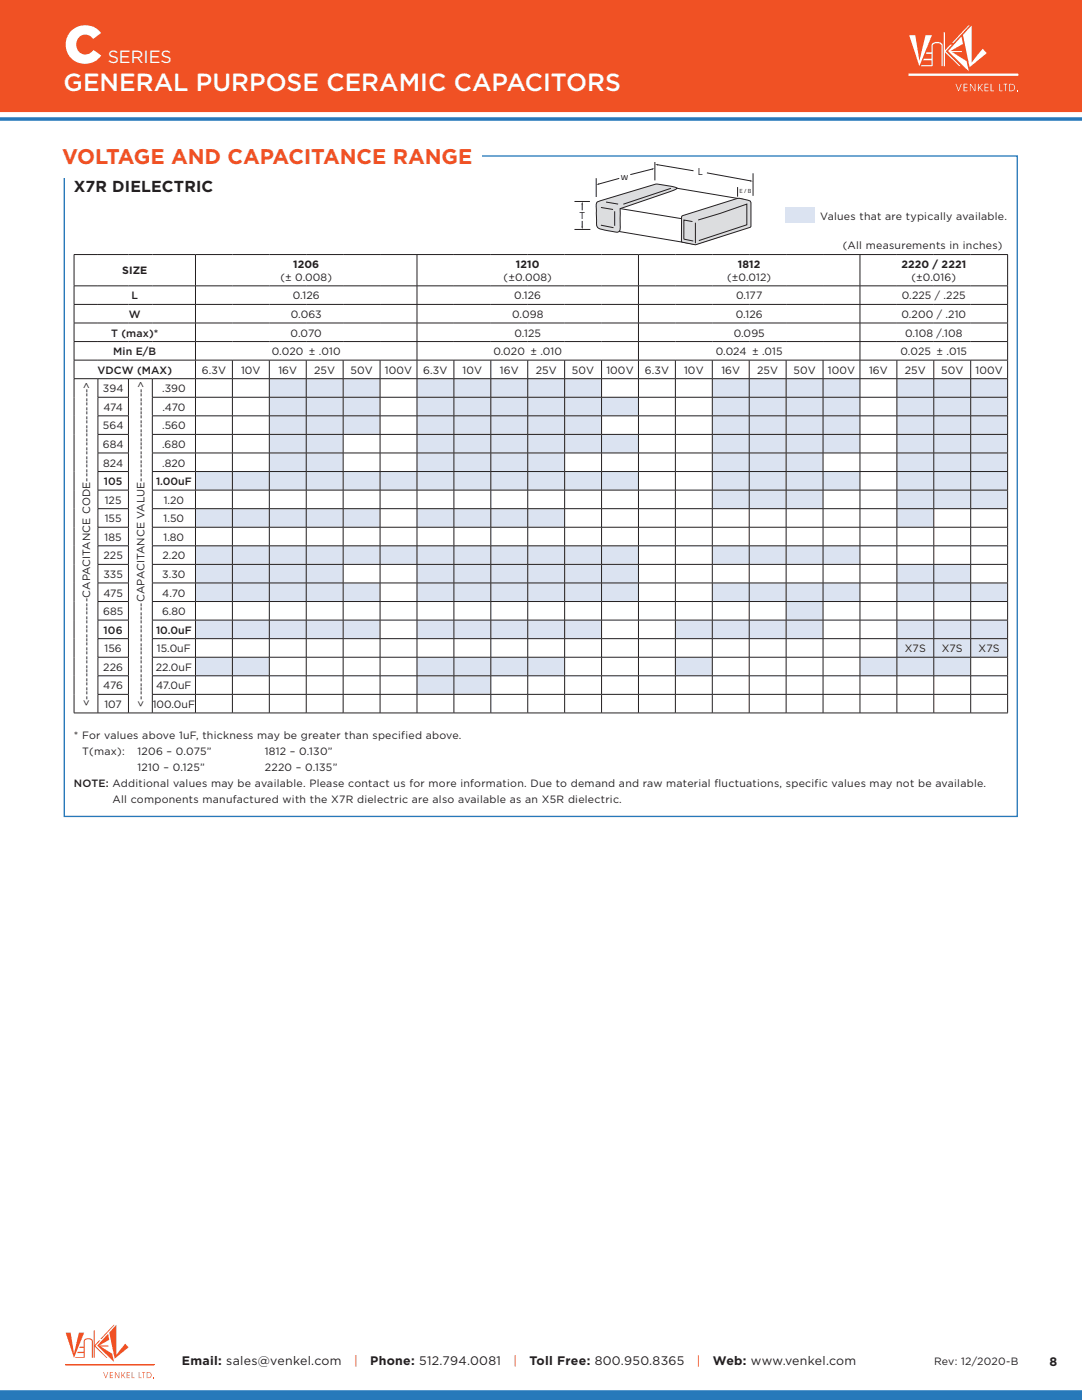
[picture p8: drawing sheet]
<svg xmlns="http://www.w3.org/2000/svg" width="216mm" height="279mm" viewBox="0 0 216 279" stroke-linecap="round" stroke-linejoin="round" font-family="sans-serif">
<path d="M-.1 -.1h216v22.3h-216z" fill="#f05124" stroke="#f05124" stroke-width=".35"/>
<g fill="#f05124">
<path d="M23.2 264.4v6l1.8-2.2 .7 .7-2.8 2.3-1.1-5.3z"/>
<path d="M13.1 266h1l.7 4.1 1-4.1h1l-2 5z"/>
<path d="M21.6 266.2l.2 1.2-2 1.1h1.8v.2h-1.6l2.4 1.5 .4 1.6-3.4-3.3z"/>
<path d="M16.9 267.3a1.04 1.04 0 0 1 1.6 .4v3.3h-.2v-3.3a.83 .83 0 0 0-1.4 0v3.3h-1.9l.1-.2h1.6v-.8h-1.3l.1-.2h1.2v-.8h-.9l.1-.3h.8v-1z"/>
<path d="M18.7 265.5h.2v2.9l.9-.9h.2l-1 1.1 2.4 2.4h-.2l-2.3-2.3v2.3h-.2z"/>
<path d="M22.7 264.4h.2l-2.6 2.8h-.3z"/>
<path d="M20.6 273.8h.1l.4 1.1 .4-1.1h.1l-.5 1.2z"/>
<path d="M21.9 273.8h.6v.2h-.5v.4h.5v.1h-.5v.4h.5v.1h-.6z"/>
<path d="M22.9 273.8h.2l.6 1.1v-1.1h.1v1.2h-.1l-.7-1v1h-.1z"/>
<path d="M24.2 273.8h.1v.7l.7-.7-.4 .6 .4 .6h-.1l-.4-.5-.2 .5h-.1z"/>
<path d="M25.3 273.8h.6v.2h-.5v.4h.5v.1h-.5v.4h.5v.1h-.6z"/>
<path d="M26.3 273.8h.1v1.1h.4v.1h-.5z"/>
<path d="M27.7 273.8h.1v1.1h.4v.1h-.5z"/>
<path d="M28.4 273.8h.6v.2h-.3v1h-.1v-1h-.2z"/>
<path d="M30.6 274.8h.1v.2h-.1z"/>
<path d="M29.3 273.8v1.2a.66 .66 0 0 0 .9-.6 .66 .66 0 0 0-.9-.6zM29.4 274a.52 .52 0 0 1 .7 .4 .52 .52 0 0 1-.7 .5z"/>
</g>
<path d="M13 272.4h17.8" fill="none" stroke="#f05124" stroke-width=".2"/>
<path d="M-.1 277.6h216v1.8h-216z" fill="#2779ba" stroke="#2779ba" stroke-width=".35"/>
<path d="M0 23.8h215.9" fill="none" stroke="#2779ba" stroke-width=".71" stroke-linecap="butt"/>
<g fill="#fff">
<path d="M193.9 5.1v7.4l2.2-2.8 .8 .9-3.4 2.8-1.4-6.4z"/>
<path d="M181.4 7h1.2l.9 5.1 1.2-5.1h1.3l-2.5 6.2z"/>
<path d="M191.8 7.3l.3 1.5-2.5 1.4h2.3v.2h-1.9l2.9 1.8 .4 2-4.1-4z"/>
<path d="M186 8.7a1.3 1.3 0 0 1 2.1 .4v4.1h-.3v-4.1a1.03 1.03 0 0 0-1.7 0v4.1h-2.3v-.2h2.1v-1h-1.7l.2-.3h1.5v-.9h-1.1l.1-.4h1v-1.3z"/>
<path d="M188.3 6.5h.3v3.5l1-1.1h.3l-1.2 1.3 3 3h-.3l-2.8-2.8v2.8h-.3z"/>
<path d="M193.2 5.1h.3l-3.2 3.5h-.3z"/>
<path d="M190.7 16.7h.1l.5 1.3 .4-1.3h.2l-.6 1.5h-.1z"/>
<path d="M192.3 16.7h.7v.2h-.6v.5h.6v.1h-.6v.6h.6v.1h-.7z"/>
<path d="M193.5 16.7h.2l.8 1.3v-1.3h.1v1.5h-.1l-.8-1.3v1.3h-.2z"/>
<path d="M195.1 16.7h.2v.8l.7-.8h.1l-.6 .7 .6 .8h-.2l-.5-.7-.1 .2v.5h-.2z"/>
<path d="M196.4 16.7h.8v.2h-.6v.5h.6v.1h-.6v.6h.6v.1h-.8z"/>
<path d="M197.7 16.7h.1v1.4h.5v.1h-.6z"/>
<path d="M199.4 16.7h.1v1.4h.6v.1h-.7z"/>
<path d="M200.2 16.7h.8v.2h-.3v1.3h-.2v-1.3h-.3z"/>
<path d="M203 17.9h.2v.3h-.2z"/>
<path d="M201.5 16.9a.64 .64 0 0 1 .9 .6 .64 .64 0 0 1-.9 .6zM201.4 16.7v1.5a.82 .82 0 0 0 1.2-.7 .82 .82 0 0 0-1.2-.8z"/>
</g>
<path d="M181.3 14.9h21.9" fill="none" stroke="#fff" stroke-width=".45"/>
<path d="M12.8 31.1h190.2v131.8h-190.2z" fill="none" stroke="#2779ba" stroke-width=".26"/>
<path d="M12.4 26.7h83.6v8.9h-83.6z" fill="#fff"/>
<g fill="#dbe3f1">
<path d="M53.7 75.6h7.4v3.7h-7.4zM61.1 75.6h7.4v3.7h-7.4zM68.5 75.6h7.3v3.7h-7.3zM142.1 75.6h7.4v3.7h-7.4zM149.5 75.6h7.4v3.7h-7.4zM156.9 75.6h7.3v3.7h-7.3zM164.2 75.6h7.4v3.7h-7.4zM53.7 79.3h7.4v3.7h-7.4zM61.1 79.3h7.4v3.7h-7.4zM68.5 79.3h7.3v3.7h-7.3zM120 79.3h7.4v3.7h-7.4zM142.1 79.3h7.4v3.7h-7.4zM149.5 79.3h7.4v3.7h-7.4zM156.9 79.3h7.3v3.7h-7.3zM164.2 79.3h7.4v3.7h-7.4zM53.7 83h7.4v3.7h-7.4zM61.1 83h7.4v3.7h-7.4zM68.5 83h7.3v3.7h-7.3zM142.1 83h7.4v3.7h-7.4zM149.5 83h7.4v3.7h-7.4zM156.9 83h7.3v3.7h-7.3zM164.2 83h7.4v3.7h-7.4zM120 86.7h7.4v3.7h-7.4zM142.1 86.7h7.4v3.7h-7.4zM149.5 86.7h7.4v3.7h-7.4zM156.9 86.7h7.3v3.7h-7.3zM164.2 86.7h7.4v3.7h-7.4zM142.1 90.4h7.4v3.7h-7.4zM149.5 90.4h7.4v3.7h-7.4zM156.9 90.4h7.3v3.7h-7.3zM142.1 94.1h7.4v3.7h-7.4zM149.5 94.1h7.4v3.7h-7.4zM156.9 94.1h7.3v3.7h-7.3zM164.2 94.1h7.4v3.7h-7.4zM142.1 97.8h7.4v3.7h-7.4zM149.5 97.8h7.4v3.7h-7.4zM156.9 97.8h7.3v3.7h-7.3zM179 101.5h7.3v3.7h-7.3zM112.7 112.6h7.3v3.7h-7.3zM120 112.6h7.4v3.7h-7.4zM179 112.6h7.3v3.7h-7.3zM186.3 112.6h7.4v3.7h-7.4zM39 116.3h7.4v3.7h-7.4zM46.4 116.3h7.3v3.7h-7.3zM53.7 116.3h7.4v3.7h-7.4zM61.1 116.3h7.4v3.7h-7.4zM68.5 116.3h7.3v3.7h-7.3zM83.2 116.3h7.4v3.7h-7.4zM90.6 116.3h7.3v3.7h-7.3zM97.9 116.3h7.4v3.7h-7.4zM105.3 116.3h7.4v3.7h-7.4zM112.7 116.3h7.3v3.7h-7.3zM156.9 116.3h7.3v3.7h-7.3zM164.2 116.3h7.4v3.7h-7.4zM179 116.3h7.3v3.7h-7.3zM186.3 116.3h7.4v3.7h-7.4zM193.7 116.3h7.4v3.7h-7.4zM39 123.8h7.4v3.7h-7.4zM46.4 123.8h7.3v3.7h-7.3zM53.7 123.8h7.4v3.7h-7.4zM61.1 123.8h7.4v3.7h-7.4zM142.1 123.8h7.4v3.7h-7.4zM149.5 123.8h7.4v3.7h-7.4zM134.8 131.2h7.3v3.7h-7.3zM171.6 131.2h7.4v3.7h-7.4zM179 131.2h7.3v3.7h-7.3zM186.3 131.2h7.4v3.7h-7.4z"/>
<path d="M83.2 75.6h7.4v3.7h-7.4zM90.6 75.6h7.3v3.7h-7.3zM97.9 75.6h7.4v3.7h-7.4zM105.3 75.6h7.4v3.7h-7.4zM112.7 75.6h7.3v3.7h-7.3zM179 75.6h7.3v3.7h-7.3zM186.3 75.6h7.4v3.7h-7.4zM193.7 75.6h7.4v3.7h-7.4zM83.2 79.3h7.4v3.7h-7.4zM90.6 79.3h7.3v3.7h-7.3zM97.9 79.3h7.4v3.7h-7.4zM105.3 79.3h7.4v3.7h-7.4zM112.7 79.3h7.3v3.7h-7.3zM179 79.3h7.3v3.7h-7.3zM186.3 79.3h7.4v3.7h-7.4zM193.7 79.3h7.4v3.7h-7.4zM83.2 83h7.4v3.7h-7.4zM90.6 83h7.3v3.7h-7.3zM97.9 83h7.4v3.7h-7.4zM105.3 83h7.4v3.7h-7.4zM112.7 83h7.3v3.7h-7.3zM179 83h7.3v3.7h-7.3zM186.3 83h7.4v3.7h-7.4zM193.7 83h7.4v3.7h-7.4zM53.7 86.7h7.4v3.7h-7.4zM61.1 86.7h7.4v3.7h-7.4zM83.2 86.7h7.4v3.7h-7.4zM90.6 86.7h7.3v3.7h-7.3zM97.9 86.7h7.4v3.7h-7.4zM105.3 86.7h7.4v3.7h-7.4zM112.7 86.7h7.3v3.7h-7.3zM179 86.7h7.3v3.7h-7.3zM186.3 86.7h7.4v3.7h-7.4zM193.7 86.7h7.4v3.7h-7.4zM53.7 90.4h7.4v3.7h-7.4zM61.1 90.4h7.4v3.7h-7.4zM83.2 90.4h7.4v3.7h-7.4zM90.6 90.4h7.3v3.7h-7.3zM97.9 90.4h7.4v3.7h-7.4zM105.3 90.4h7.4v3.7h-7.4zM179 90.4h7.3v3.7h-7.3zM186.3 90.4h7.4v3.7h-7.4zM193.7 90.4h7.4v3.7h-7.4zM39 94.1h7.4v3.7h-7.4zM46.4 94.1h7.3v3.7h-7.3zM53.7 94.1h7.4v3.7h-7.4zM61.1 94.1h7.4v3.7h-7.4zM68.5 94.1h7.3v3.7h-7.3zM75.8 94.1h7.4v3.7h-7.4zM83.2 94.1h7.4v3.7h-7.4zM90.6 94.1h7.3v3.7h-7.3zM97.9 94.1h7.4v3.7h-7.4zM105.3 94.1h7.4v3.7h-7.4zM112.7 94.1h7.3v3.7h-7.3zM120 94.1h7.4v3.7h-7.4zM179 94.1h7.3v3.7h-7.3zM186.3 94.1h7.4v3.7h-7.4zM193.7 94.1h7.4v3.7h-7.4zM179 97.8h7.3v3.7h-7.3zM186.3 97.8h7.4v3.7h-7.4zM193.7 97.8h7.4v3.7h-7.4zM39 101.5h7.4v3.7h-7.4zM46.4 101.5h7.3v3.7h-7.3zM53.7 101.5h7.4v3.7h-7.4zM61.1 101.5h7.4v3.7h-7.4zM68.5 101.5h7.3v3.7h-7.3zM83.2 101.5h7.4v3.7h-7.4zM90.6 101.5h7.3v3.7h-7.3zM97.9 101.5h7.4v3.7h-7.4zM105.3 101.5h7.4v3.7h-7.4zM39 108.9h7.4v3.7h-7.4zM46.4 108.9h7.3v3.7h-7.3zM53.7 108.9h7.4v3.7h-7.4zM61.1 108.9h7.4v3.7h-7.4zM68.5 108.9h7.3v3.7h-7.3zM75.8 108.9h7.4v3.7h-7.4zM83.2 108.9h7.4v3.7h-7.4zM90.6 108.9h7.3v3.7h-7.3zM97.9 108.9h7.4v3.7h-7.4zM105.3 108.9h7.4v3.7h-7.4zM112.7 108.9h7.3v3.7h-7.3zM120 108.9h7.4v3.7h-7.4zM142.1 108.9h7.4v3.7h-7.4zM149.5 108.9h7.4v3.7h-7.4zM156.9 108.9h7.3v3.7h-7.3zM164.2 108.9h7.4v3.7h-7.4zM39 112.6h7.4v3.7h-7.4zM46.4 112.6h7.3v3.7h-7.3zM53.7 112.6h7.4v3.7h-7.4zM61.1 112.6h7.4v3.7h-7.4zM83.2 112.6h7.4v3.7h-7.4zM90.6 112.6h7.3v3.7h-7.3zM97.9 112.6h7.4v3.7h-7.4zM105.3 112.6h7.4v3.7h-7.4zM120 116.3h7.4v3.7h-7.4zM142.1 116.3h7.4v3.7h-7.4zM149.5 116.3h7.4v3.7h-7.4zM156.9 120h7.3v3.8h-7.3zM68.5 123.8h7.3v3.7h-7.3zM83.2 123.8h7.4v3.7h-7.4zM90.6 123.8h7.3v3.7h-7.3zM97.9 123.8h7.4v3.7h-7.4zM105.3 123.8h7.4v3.7h-7.4zM112.7 123.8h7.3v3.7h-7.3zM134.8 123.8h7.3v3.7h-7.3zM156.9 123.8h7.3v3.7h-7.3zM179 123.8h7.3v3.7h-7.3zM186.3 123.8h7.4v3.7h-7.4zM193.7 123.8h7.4v3.7h-7.4zM179 127.5h7.3v3.7h-7.3zM186.3 127.5h7.4v3.7h-7.4zM193.7 127.5h7.4v3.7h-7.4zM39 131.2h7.4v3.7h-7.4zM46.4 131.2h7.3v3.7h-7.3zM83.2 131.2h7.4v3.7h-7.4zM90.6 131.2h7.3v3.7h-7.3zM97.9 131.2h7.4v3.7h-7.4zM105.3 131.2h7.4v3.7h-7.4zM83.2 134.9h7.4v3.7h-7.4zM90.6 134.9h7.3v3.7h-7.3z"/>
</g>
<g fill="none" stroke="#231f20" stroke-width=".2">
<path d="M14.7 57l186.4 .1v3.6M14.7 50.8h186.4M14.8 50.8v6.2M14.8 57.1v3.6M39 50.8v6.2M39 57.1v3.6M83.2 50.8v6.2M83.2 57.1v3.6M127.4 50.8v6.2M127.4 57.1v3.6M171.6 50.8v6.2M171.6 57.1v3.6"/>
<path d="M201.1 50.8v6.2M14.7 60.8h186.4M14.7 64.5h186.4M14.7 71.9h186.4M14.7 75.6h186.4M14.8 60.8v3.6M14.8 64.5v3.6M14.8 68.2v3.6M14.8 71.9v3.6M14.8 75.6v66.6M19.5 79.3h6.2M19.5 75.6v3.6"/>
<path d="M19.5 79.3v3.6M25.6 75.6v3.6M25.6 79.3v3.6M30.4 79.3h170.7M30.4 75.6v3.6M30.4 79.3v3.6M39 60.8v3.6M39 64.5v3.6M39 68.2v3.6M39 71.9v3.6M39 75.6v3.6M39 79.3v3.6"/>
<path d="M46.4 71.9v3.6M46.4 75.6v3.6M46.4 79.3v3.6M53.7 71.9v3.6M53.7 75.6v3.6M53.7 79.3v3.6M61.1 71.9v3.6M61.1 75.6v3.6M61.1 79.3v3.6M68.5 71.9v3.6M68.5 75.6v3.6M68.5 79.3v3.6"/>
<path d="M75.8 71.9v3.6M75.8 75.6v3.6M75.8 79.3v3.6M83.2 60.8v3.6M83.2 64.5v3.6M83.2 68.2v3.6M83.2 71.9v3.6M83.2 75.6v3.6M83.2 79.3v3.6M90.6 71.9v3.6M90.6 75.6v3.6M90.6 79.3v3.6"/>
<path d="M97.9 71.9v3.6M97.9 75.6v3.6M97.9 79.3v3.6M105.3 71.9v3.6M105.3 75.6v3.6M105.3 79.3v3.6M112.7 71.9v3.6M112.7 75.6v3.6M112.7 79.3v3.6M120 71.9v3.6M120 75.6v3.6M120 79.3v3.6"/>
<path d="M127.4 60.8v3.6M127.4 64.5v3.6M127.4 68.2v3.6M127.4 71.9v3.6M127.4 75.6v3.6M127.4 79.3v3.6M134.8 71.9v3.6M134.8 75.6v3.6M134.8 79.3v3.6M142.1 71.9v3.6M142.1 75.6v3.6M142.1 79.3v3.6"/>
<path d="M149.5 71.9v3.6M149.5 75.6v3.6M149.5 79.3v3.6M156.9 71.9v3.6M156.9 75.6v3.6M156.9 79.3v3.6M164.2 71.9v3.6M164.2 75.6v3.6M164.2 79.3v3.6M171.6 60.8v3.6M171.6 64.5v3.6M171.6 68.2v3.6"/>
<path d="M171.6 71.9v3.6M171.6 75.6v3.6M171.6 79.3v3.6M179 71.9v3.6M179 75.6v3.6M179 79.3v3.6M186.3 71.9v3.6M186.3 75.6v3.6M186.3 79.3v3.6M193.7 71.9v3.6M193.7 75.6v3.6M193.7 79.3v3.6"/>
<path d="M201.1 60.8v3.6M201.1 64.5v3.6l-186.4 .1M201.1 68.2v3.6M201.1 71.9v3.6M201.1 75.6v3.6M201.1 79.3v3.6M19.5 83h6.2M19.5 86.7h6.2M19.5 90.4h6.2M19.5 94.1h6.2M19.5 97.8h6.2M19.5 83v3.7"/>
<path d="M19.5 86.7v3.7M19.5 90.4v3.7M19.5 94.2v3.6M19.5 97.9v3.6M25.6 83v3.7M25.6 86.7v3.7M25.6 90.4v3.7M25.6 94.2v3.6M25.6 97.9v3.6M30.4 83h170.7v3.7M30.4 86.7h170.7M30.4 90.4h170.7"/>
<path d="M30.4 97.8h170.7M30.4 83v3.7M30.4 86.7v3.7M30.4 90.4v3.7M30.4 94.2v3.6M30.4 97.9v3.6M39 83v3.7M39 86.7v3.7M39 90.4v3.7M39 94.2v3.6M39 97.9v3.6M46.4 83v3.7"/>
<path d="M46.4 86.7v3.7M46.4 90.4v3.7M46.4 94.2v3.6M46.4 97.9v3.6M53.7 83v3.7M53.7 86.7v3.7M53.7 90.4v3.7M53.7 94.2v3.6M53.7 97.9v3.6M61.1 83v3.7M61.1 86.7v3.7M61.1 90.4v3.7"/>
<path d="M61.1 94.2v3.6M61.1 97.9v3.6M68.5 83v3.7M68.5 86.7v3.7M68.5 90.4v3.7M68.5 94.2v3.6M68.5 97.9v3.6M75.8 83v3.7M75.8 86.7v3.7M75.8 90.4v3.7M75.8 94.2v3.6M75.8 97.9v3.6"/>
<path d="M83.2 83v3.7M83.2 86.7v3.7M83.2 90.4v3.7M83.2 94.2v3.6M83.2 97.9v3.6M90.6 83v3.7M90.6 86.7v3.7M90.6 90.4v3.7M90.6 94.2v3.6M90.6 97.9v3.6M97.9 83v3.7M97.9 86.7v3.7"/>
<path d="M97.9 90.4v3.7M97.9 94.2v3.6M97.9 97.9v3.6M105.3 83v3.7M105.3 86.7v3.7M105.3 90.4v3.7M105.3 94.2v3.6M105.3 97.9v3.6M112.7 83v3.7M112.7 86.7v3.7M112.7 90.4v3.7M112.7 94.2v3.6"/>
<path d="M112.7 97.9v3.6M120 83v3.7M120 86.7v3.7M120 90.4v3.7M120 94.2v3.6M120 97.9v3.6M127.4 83v3.7M127.4 86.7v3.7M127.4 90.4v3.7M127.4 94.2v3.6M127.4 97.9v3.6M134.8 83v3.7"/>
<path d="M134.8 86.7v3.7M134.8 90.4v3.7M134.8 94.2v3.6M134.8 97.9v3.6M142.1 83v3.7M142.1 86.7v3.7M142.1 90.4v3.7M142.1 94.2v3.6M142.1 97.9v3.6M149.5 83v3.7M149.5 86.7v3.7M149.5 90.4v3.7"/>
<path d="M149.5 94.2v3.6M149.5 97.9v3.6M156.9 83v3.7M156.9 86.7v3.7M156.9 90.4v3.7M156.9 94.2v3.6M156.9 97.9v3.6M164.2 83v3.7M164.2 86.7v3.7M164.2 90.4v3.7M164.2 94.2v3.6M164.2 97.9v3.6"/>
<path d="M171.6 83v3.7M171.6 86.7v3.7M171.6 90.4v3.7M171.6 94.2v3.6M171.6 97.9v3.6M179 83v3.7M179 86.7v3.7M179 90.4v3.7M179 94.2v3.6M179 97.9v3.6M186.3 83v3.7M186.3 86.7v3.7"/>
<path d="M186.3 90.4v3.7M186.3 94.2v3.6M186.3 97.9v3.6M193.7 83v3.7M193.7 86.7v3.7M193.7 90.4v3.7M193.7 94.2v3.6M193.7 97.9v3.6M201.1 86.7v3.7M201.1 90.4v3.7h-170.7M201.1 94.2v3.6M201.1 97.9v3.6"/>
<path d="M19.5 101.5h6.2M19.5 105.2h6.2M19.5 108.9h6.2M19.5 112.6h6.2M19.5 116.3h6.2M19.5 101.6v3.6M19.5 105.3v3.6M19.5 109v3.6M19.5 112.7v3.6M19.5 116.4v3.6M25.6 101.6v3.6M25.6 105.3v3.6"/>
<path d="M25.6 109v3.6M25.6 112.7v3.6M25.6 116.4v3.6M30.4 101.5h170.7M30.4 105.2h170.7M30.4 108.9h170.7M30.4 112.6h170.7M30.4 116.3h170.7M30.4 101.6v3.6M30.4 105.3v3.6M30.4 109v3.6M30.4 112.7v3.6"/>
<path d="M30.4 116.4v3.6M39 101.6v3.6M39 105.3v3.6M39 109v3.6M39 112.7v3.6M39 116.4v3.6M46.4 101.6v3.6M46.4 105.3v3.6M46.4 109v3.6M46.4 112.7v3.6M46.4 116.4v3.6M53.7 101.6v3.6"/>
<path d="M53.7 105.3v3.6M53.7 109v3.6M53.7 112.7v3.6M53.7 116.4v3.6M61.1 101.6v3.6M61.1 105.3v3.6M61.1 109v3.6M61.1 112.7v3.6M61.1 116.4v3.6M68.5 101.6v3.6M68.5 105.3v3.6M68.5 109v3.6"/>
<path d="M68.5 112.7v3.6M68.5 116.4v3.6M75.8 101.6v3.6M75.8 105.3v3.6M75.8 109v3.6M75.8 112.7v3.6M75.8 116.4v3.6M83.2 101.6v3.6M83.2 105.3v3.6M83.2 109v3.6M83.2 112.7v3.6M83.2 116.4v3.6"/>
<path d="M90.6 101.6v3.6M90.6 105.3v3.6M90.6 109v3.6M90.6 112.7v3.6M90.6 116.4v3.6M97.9 101.6v3.6M97.9 105.3v3.6M97.9 109v3.6M97.9 112.7v3.6M97.9 116.4v3.6M105.3 101.6v3.6M105.3 105.3v3.6"/>
<path d="M105.3 109v3.6M105.3 112.7v3.6M105.3 116.4v3.6M112.7 101.6v3.6M112.7 105.3v3.6M112.7 109v3.6M112.7 112.7v3.6M112.7 116.4v3.6M120 101.6v3.6M120 105.3v3.6M120 109v3.6M120 112.7v3.6"/>
<path d="M120 116.4v3.6M127.4 101.6v3.6M127.4 105.3v3.6M127.4 109v3.6M127.4 112.7v3.6M127.4 116.4v3.6M134.8 101.6v3.6M134.8 105.3v3.6M134.8 109v3.6M134.8 112.7v3.6M134.8 116.4v3.6M142.1 101.6v3.6"/>
<path d="M142.1 105.3v3.6M142.1 109v3.6M142.1 112.7v3.6M142.1 116.4v3.6M149.5 101.6v3.6M149.5 105.3v3.6M149.5 109v3.6M149.5 112.7v3.6M149.5 116.4v3.6M156.9 101.6v3.6M156.9 105.3v3.6M156.9 109v3.6"/>
<path d="M156.9 112.7v3.6M156.9 116.4v3.6M164.2 101.6v3.6M164.2 105.3v3.6M164.2 109v3.6M164.2 112.7v3.6M164.2 116.4v3.6M171.6 101.6v3.6M171.6 105.3v3.6M171.6 109v3.6M171.6 112.7v3.6M171.6 116.4v3.6"/>
<path d="M179 101.6v3.6M179 105.3v3.6M179 109v3.6M179 112.7v3.6M179 116.4v3.6M186.3 101.6v3.6M186.3 105.3v3.6M186.3 109v3.6M186.3 112.7v3.6M186.3 116.4v3.6M193.7 101.6v3.6M193.7 105.3v3.6"/>
<path d="M193.7 109v3.6M193.7 112.7v3.6M193.7 116.4v3.6M201.1 101.6v3.6M201.1 105.3v3.6M201.1 109v3.6M201.1 112.7v3.6M201.1 116.4v3.6M19.5 120h6.2M19.5 123.8h6.2M19.5 127.5h6.2M19.5 131.2h6.2"/>
<path d="M19.5 134.9h6.2M19.5 138.6h6.2M19.5 120.1v3.6M19.5 123.8v3.6M19.5 127.5v3.6M19.5 131.2v3.6M19.5 134.9v3.6M19.5 138.6v3.6M25.6 120.1v3.6M25.6 123.8v3.6M25.6 127.5v3.6M25.6 131.2v3.6"/>
<path d="M25.6 134.9v3.6M25.6 138.6v3.6M30.4 120l170.7 .1v3.6M30.4 123.8h170.7M30.4 127.5h170.7M30.4 131.2h170.7M30.4 134.9h170.7M30.4 138.6h170.7M30.4 120.1v3.6M30.4 123.8v3.6M30.4 127.5v3.6M30.4 131.2v3.6"/>
<path d="M30.4 134.9v3.6M30.4 138.6v3.6M39 120.1v3.6M39 123.8v3.6M39 127.5v3.6M39 131.2v3.6M39 134.9v3.6M39 138.6v3.6M46.4 120.1v3.6M46.4 123.8v3.6M46.4 127.5v3.6M46.4 131.2v3.6"/>
<path d="M46.4 134.9v3.6M46.4 138.6v3.6M53.7 120.1v3.6M53.7 123.8v3.6M53.7 127.5v3.6M53.7 131.2v3.6M53.7 134.9v3.6M53.7 138.6v3.6M61.1 120.1v3.6M61.1 123.8v3.6M61.1 127.5v3.6M61.1 131.2v3.6"/>
<path d="M61.1 134.9v3.6M61.1 138.6v3.6M68.5 120.1v3.6M68.5 123.8v3.6M68.5 127.5v3.6M68.5 131.2v3.6M68.5 134.9v3.6M68.5 138.6v3.6M75.8 120.1v3.6M75.8 123.8v3.6M75.8 127.5v3.6M75.8 131.2v3.6"/>
<path d="M75.8 134.9v3.6M75.8 138.6v3.6M83.2 120.1v3.6M83.2 123.8v3.6M83.2 127.5v3.6M83.2 131.2v3.6M83.2 134.9v3.6M83.2 138.6v3.6M90.6 120.1v3.6M90.6 123.8v3.6M90.6 127.5v3.6M90.6 131.2v3.6"/>
<path d="M90.6 134.9v3.6M90.6 138.6v3.6M97.9 120.1v3.6M97.9 123.8v3.6M97.9 127.5v3.6M97.9 131.2v3.6M97.9 134.9v3.6M97.9 138.6v3.6M105.3 120.1v3.6M105.3 123.8v3.6M105.3 127.5v3.6M105.3 131.2v3.6"/>
<path d="M105.3 134.9v3.6M105.3 138.6v3.6M112.7 120.1v3.6M112.7 123.8v3.6M112.7 127.5v3.6M112.7 131.2v3.6M112.7 134.9v3.6M112.7 138.6v3.6M120 120.1v3.6M120 123.8v3.6M120 127.5v3.6M120 131.2v3.6"/>
<path d="M120 134.9v3.6M120 138.6v3.6M127.4 120.1v3.6M127.4 123.8v3.6M127.4 127.5v3.6M127.4 131.2v3.6M127.4 134.9v3.6M127.4 138.6v3.6M134.8 120.1v3.6M134.8 123.8v3.6M134.8 127.5v3.6M134.8 131.2v3.6"/>
<path d="M134.8 134.9v3.6M134.8 138.6v3.6M142.1 120.1v3.6M142.1 123.8v3.6M142.1 127.5v3.6M142.1 131.2v3.6M142.1 134.9v3.6M142.1 138.6v3.6M149.5 120.1v3.6M149.5 123.8v3.6M149.5 127.5v3.6M149.5 131.2v3.6"/>
<path d="M149.5 134.9v3.6M149.5 138.6v3.6M156.9 120.1v3.6M156.9 123.8v3.6M156.9 127.5v3.6M156.9 131.2v3.6M156.9 134.9v3.6M156.9 138.6v3.6M164.2 120.1v3.6M164.2 123.8v3.6M164.2 127.5v3.6M164.2 131.2v3.6"/>
<path d="M164.2 134.9v3.6M164.2 138.6v3.6M171.6 120.1v3.6M171.6 123.8v3.6M171.6 127.5v3.6M171.6 131.2v3.6M171.6 134.9v3.6M171.6 138.6v3.6M179 120.1v3.6M179 123.8v3.6M179 127.5v3.6M179 131.2v3.6"/>
<path d="M179 134.9v3.6M179 138.6v3.6M186.3 120.1v3.6M186.3 123.8v3.6M186.3 127.5v3.6M186.3 131.2v3.6M186.3 134.9v3.6M186.3 138.6v3.6M193.7 120.1v3.6M193.7 123.8v3.6M193.7 127.5v3.6M193.7 131.2v3.6"/>
<path d="M193.7 134.9v3.6M193.7 138.6v3.6M201.1 123.8v3.6M201.1 127.5v3.6M201.1 131.2v3.6M201.1 134.9v3.6M201.1 138.6v3.6M14.7 142.3h186.4"/>
</g>
<path d="M139.9 47.1l6.6-2.1 .1 .3-6.7 2.1z" fill="#dcdddf"/>
<path d="M139.9 47.1l6.6-2.1 .1 .3-6.7 2.1z" fill="none" stroke="#231f20" stroke-width=".2"/>
<path d="M139.9 44.9l6.7-2v.2l-6.7 2.1z" fill="#dcdddf"/>
<path d="M139.9 44.9l6.7-2v.2l-6.7 2.1z" fill="none" stroke="#231f20" stroke-width=".2"/>
<path d="M139.9 46l6.6-2.1 .1 .3-6.7 2.1z" fill="#dcdddf"/>
<path d="M135 37.6l13.3 2.2M123.5 46.2l15.2 2.6M123.7 41.6l15 2.5M139.9 46l6.6-2.1 .1 .3-6.7 2.1zM143.7 47.2l-5 1.6" fill="none" stroke="#231f20" stroke-width=".2"/>
<path d="M119.1 40.4l.6-.3 11.2-3.4 3.2 .5 1 .3-.2 .3-1.2 .5-10 3.3 .1 3.4a.9 .9 0 0 1-.2 1.1 .9 .9 0 0 1-1.1 .2l-1.8-.4a1.49 1.49 0 0 1-1.7-1.8v-3.2z" fill="#dcdddf"/>
<path d="M133.9 37.6l-9.5 3.2M119.1 40.4l.6-.3 11.2-3.4 3.2 .5 1 .3-.2 .3-1.2 .5-10 3.3 .1 3.4a.9 .9 0 0 1-.2 1.1 .9 .9 0 0 1-1.1 .2l-1.8-.4a1.49 1.49 0 0 1-1.7-1.8v-3.2zM119.9 44.9l2.5 .5M119.9 41.4l2.4 .4M120.9 40.3l2.4 .4M122.7 42.2v2.9" fill="none" stroke="#231f20" stroke-width=".2"/>
<path d="M136.1 43.1l11-3.5h.4l1.7 .3 .5 .2 .1 .3v4.8l-.1 .2-10.9 3.5-2.7-.6-.1-.1z" fill="#dcdddf"/>
<path d="M119 35.6v3.7M130.7 32.3v3.7M141.1 34.5l8.7 1.6M147.2 37.3v2M150.3 34.6v4.5M136.1 43.1l11-3.5h.4l1.7 .3 .5 .2 .1 .3v4.8l-.1 .2-10.9 3.5-2.7-.6-.1-.1zM138.2 44.2l-1.7-.3v3.8l1.8 .4M139.3 43.9l4.4-1.3 5.3-1.9v4.2l-9.5 3.1" fill="none" stroke="#231f20" stroke-width=".2"/>
<path d="M149.7 35.9l.6 .3-.7 .1 .2-.2z" fill="#231f20"/>
<path d="M131.1 32.9l7.3 1.2" fill="none" stroke="#231f20" stroke-width=".2"/>
<path d="M130.7 32.8l.6-.1-.1 .2v.2z" fill="#231f20"/>
<path d="M123.6 35.6l-4.2 1.2" fill="none" stroke="#231f20" stroke-width=".2"/>
<path d="M119 36.9l.5-.4-.1 .2 .2 .2z" fill="#231f20"/>
<path d="M130.2 33.7l-4.4 1.2" fill="none" stroke="#231f20" stroke-width=".2"/>
<path d="M130 33.6h.6l-.5 .3 .1-.2z" fill="#231f20"/>
<path d="M116.2 44.1v1.2" fill="none" stroke="#231f20" stroke-width=".2"/>
<path d="M116 45.2l.2 .1 .2-.1-.2 .6z" fill="#231f20"/>
<path d="M114.6 45.8h3.2M116.2 40.7v1.3" fill="none" stroke="#231f20" stroke-width=".2"/>
<path d="M116.2 40.2l.2 .6-.2-.1-.2 .1z" fill="#231f20"/>
<path d="M114.6 40.2h3.1M138.8 44.4v4.1" fill="none" stroke="#231f20" stroke-width=".2"/>
<path d="M156.7 41.5h5.9v3h-5.9z" fill="#dbe3f1"/>
<text font-size="10.6" fill="#fff" x="12.7" y="12.6">C</text>
<text font-size="4.9" fill="#fff" x="12.7" y="18.2">GENERAL PURPOSE CERAMIC CAPACITORS</text>
<text font-size="4.2" fill="#f05124" x="12.4" y="32.8">VOLTAGE AND CAPACITANCE RANGE</text>
<text font-size="3.5" fill="#fff" x="21.5" y="12.6">SERIES</text>
<text font-size="3.2" fill="#231f20" x="14.7" y="38.4">X7R DIELECTRIC</text>
<g font-size="2.5" fill="#231f20">
<text x="36.3" y="272.4">Email: sales@venkel.com</text>
<text x="73.9" y="272.4">Phone: 512.794.0081</text>
<text x="105.7" y="272.4">Toll Free: 800.950.8365</text>
<text x="142.3" y="272.4">Web: www.venkel.com</text>
<text x="209.4" y="272.6">8</text>
</g>
<g font-size="2.5" fill="#f05124">
<text x="70.6" y="272.4">|</text>
<text x="102.4" y="272.4">|</text>
<text x="139.1" y="272.4">|</text>
</g>
<g font-size="2.1" fill="#231f20">
<text x="163.7" y="43.8">Values that are typically available.</text>
<text x="58.5" y="53.5">1206</text>
<text x="102.9" y="53.5">1210</text>
<text x="147.2" y="53.5">1812</text>
<text x="168.2" y="49.7">(All measurements in inches)</text>
<text x="179.9" y="53.5">2220 / 2221</text>
<text x="24.4" y="54.8">SIZE</text>
<text x="26.2" y="59.7">L</text>
<text x="56" y="56">(± 0.008)</text>
<text x="58.4" y="59.7">0.126</text>
<text x="100.5" y="56">(±0.008)</text>
<text x="102.6" y="59.7">0.126</text>
<text x="145.1" y="56">(±0.012)</text>
<text x="146.9" y="59.7">0.177</text>
<text x="180" y="59.7">0.225 / .225</text>
<text x="181.9" y="56">(±0.016)</text>
<text x="25.7" y="63.5">W</text>
<text x="58" y="63.5">0.063</text>
<text x="102.2" y="63.5">0.098</text>
<text x="146.8" y="63.5">0.126</text>
<text x="179.9" y="63.5">0.200 / .210</text>
<text x="22.2" y="67.2">T (max)*</text>
<text x="22.6" y="70.9">Min E/B</text>
<text x="54.2" y="70.9">0.020 ± .010</text>
<text x="58" y="67.2">0.070</text>
<text x="98.4" y="70.9">0.020 ± .010</text>
<text x="102.7" y="67.2">0.125</text>
<text x="142.8" y="70.9">0.024 ± .015</text>
<text x="146.4" y="67.2">0.095</text>
<text x="179.7" y="70.9">0.025 ± .015</text>
<text x="180.6" y="67.2">0.108 /.108</text>
<text x="19.5" y="74.6">VDCW (MAX)</text>
<text x="40.3" y="74.6">6.3V</text>
<text x="48.1" y="74.6">10V</text>
<text x="55.5" y="74.6">16V</text>
<text x="62.7" y="74.6">25V</text>
<text x="69.9" y="74.6">50V</text>
<text x="76.8" y="74.6">100V</text>
<text x="84.5" y="74.6">6.3V</text>
<text x="92.3" y="74.6">10V</text>
<text x="99.7" y="74.6">16V</text>
<text x="106.9" y="74.6">25V</text>
<text x="114.1" y="74.6">50V</text>
<text x="121" y="74.6">100V</text>
<text x="128.7" y="74.6">6.3V</text>
<text x="136.5" y="74.6">10V</text>
<text x="143.9" y="74.6">16V</text>
<text x="151.1" y="74.6">25V</text>
<text x="158.3" y="74.6">50V</text>
<text x="165.2" y="74.6">100V</text>
<text x="173.4" y="74.6">16V</text>
<text x="180.6" y="74.6">25V</text>
<text x="187.8" y="74.6">50V</text>
<text x="194.7" y="74.6">100V</text>
<text x="20.5" y="78.3">394</text>
<text x="20.6" y="82">474</text>
<text x="32.4" y="78.3">.390</text>
<text x="32.4" y="82">.470</text>
<text x="20.5" y="89.4">684</text>
<text x="20.5" y="85.7">564</text>
<text x="32.3" y="89.4">.680</text>
<text x="32.4" y="85.7">.560</text>
<text x="20.6" y="93.1">824</text>
<text x="32.4" y="93.1">.820</text>
<text x="20.7" y="96.8">105</text>
<text x="20.9" y="100.5">125</text>
<text x="31.1" y="96.8">1.00uF</text>
<text x="32.7" y="100.5">1.20</text>
<text x="20.9" y="107.9">185</text>
<text x="20.9" y="104.2">155</text>
<text x="32.6" y="107.9">1.80</text>
<text x="32.7" y="104.2">1.50</text>
<text x="20.6" y="111.6">225</text>
<text x="32.4" y="111.6">2.20</text>
<text x="20.6" y="115.3">335</text>
<text x="20.6" y="119">475</text>
<text x="32.4" y="119">4.70</text>
<text x="32.4" y="115.3">3.30</text>
<text x="20.6" y="122.8">685</text>
<text x="32.3" y="122.8">6.80</text>
<text x="20.7" y="126.5">106</text>
<text x="20.8" y="130.2">156</text>
<text x="31.2" y="126.5">10.0uF</text>
<text x="31.3" y="130.2">15.0uF</text>
<text x="180.5" y="130.2">X7S</text>
<text x="187.9" y="130.2">X7S</text>
<text x="195.3" y="130.2">X7S</text>
<text x="20.6" y="137.6">476</text>
<text x="20.6" y="133.9">226</text>
<text x="31.1" y="133.9">22.0uF</text>
<text x="31.2" y="137.6">47.0uF</text>
<text x="18" y="141" transform="rotate(-90 18 141)">&lt;-----------------------CAPACITANCE CODE---------------------&gt;</text>
<text x="20.8" y="141.3">107</text>
<text x="28.9" y="141" transform="rotate(-90 28.9 141)">&lt;----------------------CAPACITANCE VALUE---------------------&gt;</text>
<text x="30.5" y="141.3">100.0uF</text>
<text x="14.7" y="147.5">* For values above 1uF, thickness may be greater than specified above.</text>
<text x="16.4" y="150.7">T(max):</text>
<text x="27.4" y="153.8">1210 – 0.125”</text>
<text x="27.4" y="150.7">1206 – 0.075”</text>
<text x="52.8" y="150.7">1812 – 0.130”</text>
<text x="52.8" y="153.8">2220 – 0.135”</text>
<text x="14.7" y="157">NOTE: Additional values may be available. Please contact us for more information. Due to demand and raw material fluctuations, specific values may not be available.</text>
<text x="22.5" y="160.2">All components manufactured with the X7R dielectric are also available as an X5R dielectric.</text>
<text x="186.4" y="272.5">Rev: 12/2020-B</text>
</g>
<g font-size="2" fill="#231f20">
<text x="123.9" y="35.9">w</text>
<text x="139.2" y="34.8">L</text>
<text x="115.7" y="43.8">T</text>
</g>
<text font-size="1.2" fill="#231f20" x="147.6" y="38.4">E/B</text>
</svg>
